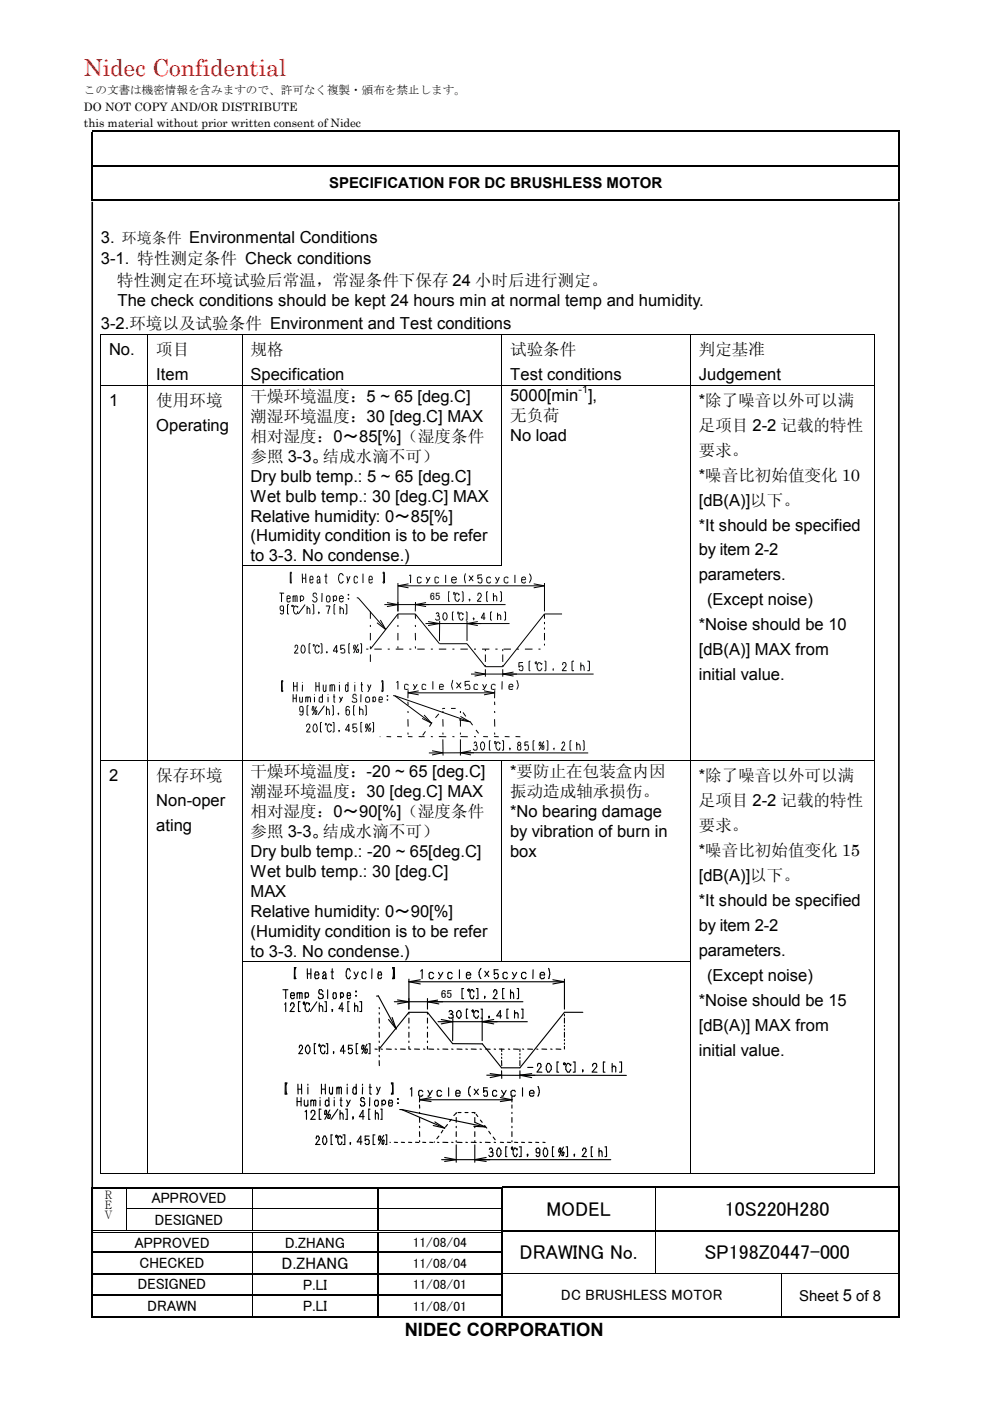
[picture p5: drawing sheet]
<svg xmlns="http://www.w3.org/2000/svg" width="210mm" height="297mm" viewBox="0 0 210 297" stroke-linecap="round" stroke-linejoin="round" font-family="sans-serif">
<g fill="none" stroke="#000" stroke-width=".25">
<path d="M19.4 27.8h171.1M190.6 27.9v7M190.6 35.3v6.9M80.2 252v4.2M80.2 256.5v4.3M106.6 251.8h32.2M139.1 251.8h51.4M190.6 252v4.2M190.6 256.5v4.3M19.8 265.5h33.6M19.8 270.1h33.6M19.8 274.7h33.6"/>
<path d="M53.6 265.5h26.5M53.6 270.1h26.5M53.6 274.7h26.5M80.2 261.4v4M80.2 265.6v4.4M80.2 270.2v4.3M80.2 274.8v4.3M80.3 265.5h25.9M80.3 270.1h25.9M80.3 274.7h25.9M106.6 260.9h32.2M106.6 279.2h59"/>
<path d="M139.1 260.9h51.4M165.8 279.2h24.7M190.6 261.4v4M190.6 265.6v4.4M190.6 270.2v4.3M190.6 274.8v4.3"/>
</g>
<g fill="#000">
<path d="M19.4 34.9h.4v.4h-.4zM190.5 27.7h.3v.2h-.3zM190.5 34.9h.3v.4h-.3zM19.4 42.2h.4v.4h-.4zM190.5 42.2h.3v.4h-.3zM21.3 70.9h.2v.1h-.2zM31.3 70.9h.2v.1h-.2zM51.3 70.9h.2v.1h-.2zM106.3 70.9h.2v.1h-.2zM146.3 70.9h.2v.1h-.2zM185.3 70.9h.2v.1h-.2zM21.3 81.6h.2v.2h-.2z"/>
<path d="M31.3 81.6h.2v.2h-.2zM51.3 81.6h.2v.2h-.2zM106.3 81.6h.2v.2h-.2zM146.3 81.6h.2v.2h-.2zM185.3 81.6h.2v.2h-.2zM21.3 119.9h.2v.2h-.2zM31.3 119.9h.2v.2h-.2zM51.3 119.9h.2v.2h-.2zM106.3 119.9h.2v.2h-.2zM146.3 119.9h.2v.2h-.2zM185.3 119.9h.2v.2h-.2zM21.3 161.2h.2v.2h-.2z"/>
<path d="M31.3 161.2h.2v.2h-.2zM51.3 161.2h.2v.2h-.2zM106.3 161.2h.2v.2h-.2zM146.3 161.2h.2v.2h-.2zM185.3 161.2h.2v.2h-.2zM21.3 203.7h.2v.2h-.2zM31.3 203.7h.2v.2h-.2zM51.3 203.7h.2v.2h-.2zM106.3 203.7h.2v.2h-.2zM146.3 203.7h.2v.2h-.2zM185.3 203.7h.2v.2h-.2zM19.4 251.6h.4v.4h-.4z"/>
<path d="M19.4 256.2h.4v.3h-.4zM21.3 248.8h.2v.2h-.2zM26.7 251.6h.3v.4h-.3zM26.7 256.2h.1v.3h-.1zM31.3 248.8h.2v.2h-.2zM51.3 248.8h.2v.2h-.2zM53.4 251.6h.3v.4h-.3zM53.4 256.2h.1v.3h-.1zM80.1 251.6h.3v.4h-.3zM80.1 256.2h.2v.3h-.2zM106.2 251.6h.4v.4h-.4zM106.2 256.2h.4v.3h-.4z"/>
<path d="M138.8 251.9l.2 .1zM138.8 251.6h.3v.3h-.3zM138.8 256.2h.2v.3h-.2zM146.3 248.8h.2v.2h-.2zM185.3 248.8h.2v.2h-.2zM190.5 251.6h.3v.4h-.3zM190.5 251.6h.3v.3h-.3zM190.5 256.2h.3v.3h-.3zM19.4 260.8h.4v.6h-.4zM19.4 265.4h.4v.2h-.4zM19.4 270h.4v.2h-.4zM19.4 274.5h.4v.3h-.4z"/>
<path d="M19.4 279.1h.4v.3h-.4zM26.7 260.8h.5v.2h-.5zM26.7 261.2h.5v.1h-.5zM53.4 261.3l.1 .1zM53.4 260.8h.5v.2h-.5zM53.4 261.2h.5v.1h-.5zM53.4 265.4h.2v.2h-.2zM53.4 270h.2v.2h-.2zM53.4 274.5h.2v.3h-.2zM53.4 279.1h.3v.3h-.3zM80.1 261.3l.2 .1zM80.1 260.8h.5v.2h-.5z"/>
<path d="M80.1 261.2h.5v.1h-.5zM80.1 265.4h.2v.2h-.2zM80.1 270h.2v.2h-.2zM80.1 274.5h.2v.3h-.2zM80.1 279.1h.3v.3h-.3zM106.2 260.8h.4v.6h-.4zM106.2 265.4h.4v.2h-.4zM106.2 270h.4v.2h-.4zM106.2 274.5h.4v.3h-.4zM106.2 279.1h.4v.3h-.4zM138.8 261.1h.2v.3h-.2zM138.8 260.8h.3v.3h-.3z"/>
<path d="M138.8 265.4h.2v.2h-.2zM138.8 270h.2v.1h-.2zM165.6 270.1l.1 .1zM165.6 270h.1v.1h-.1zM165.6 274.5h.1v.3h-.1zM165.6 279.1h.2v.3h-.2zM190.5 260.8h.3v.6h-.3zM190.5 265.4h.3v.2h-.3zM190.5 270h.3v.2h-.3zM190.5 274.5h.3v.3h-.3zM190.5 279.1h.3v.3h-.3z"/>
</g>
<g fill="none" stroke="#000" stroke-width=".34">
<path d="M19.6 27.9v7M19.6 35.3v6.9M19.8 35.1h170.7M19.6 42.8v230.2M19.8 42.4h170.7M190.6 42.8v230.2M19.6 252v4.2M19.6 256.5v4.3M19.8 251.8h6.9M27 251.8h26.4M53.7 251.8h26.4M80.4 251.8h25.8"/>
<path d="M106.4 252v4.2M106.4 256.5v4.3M19.6 261.4v4M19.6 265.6v4.4M19.6 270.2v4.3M19.6 274.8v4.3M19.8 279.3h33.6M53.7 279.3h26.4M80.4 279.3h25.8M106.4 261.4v4M106.4 265.6v4.4M106.4 270.2v4.3"/>
<path d="M106.4 274.8v4.3"/>
</g>
<g fill="none" stroke="#000" stroke-width=".21">
<path d="M21.4 71v10.6M21.5 70.9h9.8M31.4 71v10.6M31.5 70.9h19.8M51.4 71v10.6M51.5 70.9h54.8M106.4 71v10.6M106.5 70.9h39.8M146.4 71v10.6M146.5 70.9h38.8M185.4 71v10.6M21.4 81.8v38.1"/>
<path d="M21.5 81.7h9.8M31.4 81.8v38.1M31.5 81.7h19.8M51.4 81.8v38.1M51.5 81.7h54.8M106.4 81.8v38.1M106.5 81.7h39.8M146.4 81.8v38.1M146.5 81.7h38.8M185.4 81.8v38.1M51.5 120h54.8M21.4 120.1v41.1"/>
<path d="M31.4 120.1v41.1M51.4 120.1v41.1M59.3 125.7l.9 .1M59.7 125.7v1.9M60 129.5h-.4l-.2-.3v-.6l.2-.1 .5 .1v1.3l-.1 .3h-.4l-.2-.3M60.1 129.2l-.1 .3M60.8 126.9h.8l-.2-.6h-.4l-.2 1 .2 .3h.4l.2-.3M61.3 128.2h-.3v2h.3M61.7 121.5l.1-.2h-.2v2.3h.2l-.1-.1M61.7 121.5v2M61.7 121.5v.1M61.7 123.3v.2"/>
<path d="M61.8 128.5h.1M62 128.4l.1-.1v.3l-.3-.1M62 128.3l-.2 .2M62.1 128.5h.1M62.1 126.3v1.3M62.3 128.9l-.1 .7 .4 .6h.4l.1-.6M62.6 126.4l-.4-.1-.1 .3M62.6 126.4l.4-.1v1.3M62.6 126.4v1.2M62.6 137.3l.1-.5h.3l.1 .7-.7 1h.8M63.1 128.5v.3l-.3-.3h-.2l-.4 .4M63.7 126.6l.1-.3h.3l.3 .3v.4l-.3 .3h-.3l-.1-.3"/>
<path d="M63.7 126.3v1.3M64.1 136.8h.3l.3 .5v.7l-.3 .5h-.3l-.3-.5v-.7zM64.1 121.6v2M64.1 122.6h.7M64.7 128.2l-1.5 2M64.8 121.6l.1 2M65.1 128.5v1.7M65.1 129.2l.1-.3h.3l.2 .3v1M65.7 122.9h.7l-.1-.7h-.5l-.1 1.1 .1 .3h.5l.1-.3M65.8 136.5h-.3v2h.3M66.3 128.2h.2v2h-.2M66.3 127.2l.2 .4h.5l.2-.4"/>
<path d="M66.5 125.7l-.1 .3a.52 .52 0 0 0 .6 .6l.3 .6M66.5 125.8l.5-.1 .1 .5M66.5 136.6l-.1 .2 .1 .2M66.5 137v.1M66.5 136.6l.2 .2-.2 .2M66.5 136.6v.1M67.2 122.6l.2-.4h.2l.2 .4v1h.1M67.3 123l-.1 .2M67.3 123.2v.4M67.6 129.8h-.1l.1 .1M67.7 129.8l-.2 .4M67.7 136.9l-.1 .3-.2-.4h-.3l-.3 .5v.7l.3 .5h.3l.3-.5"/>
<path d="M67.8 123.3l-.2 .3h-.4M67.8 122.9l-.6 .1M67.9 136.5h.3l.1 2M67.9 138.5h.3M68.3 125.7l-.1 1.9M68.8 122.2h.6M69.1 128.5h.9l-.4 1.7M69.1 123.5v.1h.3M69.1 121.6v1.9M69.2 138.2h.2v.1h-.2zM69.4 126.3h.4l.2 .3v.7l-.2 .3h-.4l-.2-.3v-.7zM69.4 138.3l-.2 .2"/>
<path d="M70.7 126.6l.2-.3h.3l.2 .3-.2 .7h-.3l-.2-.3M70.7 126.3v1.3M71.1 128.2h-.3v2h.3M71.7 138h-1l.7-1.2v1.7M72 126.9h.8v-.3l-.3-.3h-.3l-.2 .3v.7l.2 .3h.3l.3-.3M72.1 129.2l.1-.3h.3l.3 .3v1M72.1 128.5v1.7M72.2 137.8l.3-.3h.3l.3 .3v.5l-.3 .2-.6-.2M72.8 122l-.3-.4h-.4l-.3 .6v.8l.3 .6h.4l.3-.4M73.1 136.8h-.9l.1 1M73.2 128.2h.3v2h-.3M73.5 122.2l.3 1"/>
<path d="M73.8 126h.2v.2h-.2zM73.8 126.9h.2v.1h-.2zM74.2 136.5h-.2v2h.2M74.2 122.2l-.5 1.4h-.2M75.1 136.8l.3 .1-.2 .7h-.2zM75.1 123.3l.1 .3h.4l.2-.3M75.6 126.7h.3l5.9 6.8M75.8 137.6l.3 .2-.2 .5h-.4zM75.8 122.6l-.2-.4h-.4l-.1 .4v.7M75.9 136.6l-.9 1.9M76.4 136.5h.3v2h-.3M77 121.6v2"/>
<path d="M77.6 137.6h.5M78.2 122.9h.8l-.2-.7h-.4l-.2 1.1 .2 .3h.4l.2-.3M78.5 129.6v1.6M78.5 132.5v.4M78.5 134.2v1.6M78.5 137v.5M78.5 138.8v1.5M79.4 137.6h1.5M79.9 132l1.9 1.5M80.6 131.4l1.2 2.1M81.2 121.3h.3v2.3M81.2 123.5v.1h.3"/>
<path d="M81.2 121.3l.2 1.9-.2 .3M81.4 121.5v.1M81.4 123.3v.2M81.5 128.2h25.7M82 127.8l2.4 .4-2.4 .4M82.2 137.6h.4M83.9 137.6h1.6M84.4 123.6v6M84.4 130.2v1M84.4 132.5v.4M84.4 134.2v1.6M84.4 137v.5"/>
<path d="M84.4 130.2h3.7M84.4 124.2l2.2 .4M84.4 124.2h31M84.4 130.2l-5.9 7.4M86.6 123.8l-2.2 .4M86.8 137.6h.4M87 121.9l-.2 .1M87.1 121.9l-.1 1.7M88.1 130.2v1M88.1 132.5v.4M88.1 134.2v1.6M88.1 137v.5"/>
<path d="M88.1 130.2l5.1 6.3h5.8l3.9 4.9M88.1 127.6v2M88.5 137.6h1.5M88.5 123.3l.1 .3h.5l.3-.3M89.4 122.6l-.3-.3h-.5l-.1 .3v.7M90.2 132.2h17.8M90.3 127.8l-2.2 .4 2.2 .4M90.3 122.3l.5 .9M90.8 131.8l2.4 .4-2.4 .4M91.2 122.3l-.7 1.3h-.2M91.4 137.6h.4M91.6 127.5l-.1-.3 .1-.6h.6l.1 .3-.1 .6h-.6"/>
<path d="M92 125.8l-.2-.1-.2 .3 .2 .6M92 125.7l.2 .6M92.2 126.3l-.2 .3M92.2 123.3l.1 .3h.5l.2-.3M92.3 131.2l.2 .2M92.5 130.2l.1-.3h.3l.2 .4M92.6 130.6h.4l.2 .6M93 137.6h1.6M93 122.6l-.2-.3h-.5l-.1 1M93 130.3l-.1 .3M93.2 125.7v1M93.2 126.7l.1-.3 .5 .1 .1 .7"/>
<path d="M93.2 127.2l.1 .3M93.2 131.2l-.2 .2-.5 .1M93.2 131.6v4.3M93.9 125.7l-.7 .1M93.9 127.2l-.1 .3h-.5M93.9 130.3l.3-.4h.3l.3 .4v.7l-.3 .4-.3 .1M93.9 130.3v.7l.3 .4M94.5 121.9v1.7M95 127.5h.3M95.3 125.5h-.3l.1 2M95.8 122.9h1v-.3l-.3-.3h-.4l-.3 .3v.7l.3 .3h.4l.3-.3M95.9 137.6h.4"/>
<path d="M96.2 125.6l.3 .1-.2 .3h-.1zM96.2 129.8h-.3v1.6l.3 .1M97 129.8l.3 .1-.1 .3h-.2zM97 125.8l-.2-.1-.3 .6v.7l.3 .5h.4M97 125.7l.3 .5v-.3M97.3 127h.1M97.3 127l-.1 .5M97.6 137.6h1.6M97.9 125.5h.3v2M98.2 127.5h-.3M98.2 130v.3l-.3-.4h-.3l-.3 .4v.7l.3 .4 .4 .1M98.2 131l-.2 .4"/>
<path d="M98.6 121.9l-.1 .4 .1 1.2M98.6 123.5l.2 .1M98.8 129.8h.2v1.6l-.2 .1M98.8 121.6l-.2 .3M99 131.6v4.3M99.4 127.2h.2M99.4 122l.9 1.2M99.6 127h-.2l.1 .2M99.7 127l-.3 .5M100.3 122l-.9 1.2M100.5 137.6h.4M100.5 131.2h-.2v-.2h.2v.4h-.2"/>
<path d="M101.3 131.8l-2.3 .4 2.3 .4M101.3 121.9v.9M101.3 126v.3M101.8 125.8l-.3-.1-.2 .3M101.8 125.7l.2 .3 .1 .4M102 126.4l-.8 1.1h.8M102 122.5l.2 .3v.5l-.2 .3h-.4l-.3-.3M102 122.5h-.4l-.3 .3M102.2 137.6h1.6M102.2 121.9h-.9M102.9 137.6v.4M102.9 138.8v1.5"/>
<path d="M102.9 131h-.9l.6-1.1v1.5M103.2 127.5h.3M103.2 123.3l.3 .3h.4l.1-.3M103.5 125.5h-.3v2M104 122.6l-.1-.3h-.4l-.3 .3v.7M104.3 129.8h-.3v1.6l.3 .1M104.6 125.7v1.8M104.6 126.6l.3-.3h.3l.1 .3v.9M105 137.6h.5M105 122.3l.5 .9M105.5 129.9v1.5M105.5 130.6l.2-.3h.3l.2 .3v.8"/>
<path d="M105.9 122.3l-.6 1.3h-.3M106 125.5h.3v2M106.3 127.5h-.3M106.6 137.6v.4M106.6 138.8v1.5M106.8 137.6h1.5M106.9 129.8h.3v1.6l-.3 .1M107.7 122.6l-.1-.3h-.4l-.3 .3v.7l.3 .3h.4l.1-.3M109.2 121.9v1.7M109.6 137.6h.4M110.6 122.6l.3-.3h.4l.2 .6M110.6 122.6v.7l.3 .3h.4l.1-.3"/>
<path d="M111.3 137.6h1.6M111.4 122.9h-.8M112.3 121.6v.1M112.3 121.7a1.2 1.2 0 0 1 0 1.8v.1M113.2 123.8l2.2 .4M114.2 137.6h.4M115.4 130.2h3.8M115.4 124.2l-2.2 .4M115.4 123.6v6M115.4 130.2v1M115.4 131.9v.4M115.4 133.1v.4"/>
<path d="M115.4 134.2v1.6M115.4 136.5v.4M115.4 130.2l-8.8 11.2M146.4 120.1v41.1M185.4 120.1v41.1M59.8 146.2l.2 .4h-.3M59.9 146.2l-.1-1.5 .2-.4h-.3v2.3M59.9 144.4l-.1 .2M59.9 146.3l-.1 .2M62.1 147.2v1.7M62.1 148h.7M62.2 144.6l.1 2"/>
<path d="M62.2 145.5h.8M62.8 147.2v1.7M63 144.6v2M63.5 147.7v1.1l.2 .1 .4-.1M63.5 151.3l.2 .3h.4M64.1 147.7v1.2M64.1 145.2v1.4M64.1 144.6v.1M64.3 150.6l-.2 .3h-.4l-.2-.3 .2-.8h.4l.2 .3v1.2l-.2 .3M64.9 147.7l-.1 1.2M65 154.1v-.3l.2-.3h.3l.2 .7-.7 1h.8M65 147.7l-.2 .3"/>
<path d="M65.1 149.6v2h.3M65.2 147.7l-.2 .1M65.3 147.9l-.1 1M65.3 147.7l-.1 .2 .3-.2M65.4 149.6h-.3M65.5 147.8l.3 .1v1M66.3 149.8h.2v.7l-.1 .1-.3-.1zM66.7 147.2v.1M66.7 147.7v1.2M67 150.6l.2 .1-.1 .8h-.3v-.6zM67 145.5h.6M67 144.6v2"/>
<path d="M67.1 149.8l-.8 1.8M67.2 154.8l-.2 .4h-.3l-.3-.4v-.7l.3-.6h.3l.2 .6 .1 .7M67.6 144.6l.1 2M67.7 148l-.1 .8 .3 .1 .5-.1M68.2 147.8l-.3-.1-.3 .3M68.2 147.7l.2 .3M68.2 153.2h-.3v2h.3M68.4 147.2v1.7M68.5 145.2v1.1l.2 .3h.3M68.8 149.6l-1.4 2M69.1 153.3l.1 .2-.1 .3M69.1 153.8h.1"/>
<path d="M69.1 153.3h.1M69.1 153.3l-.1 .2 .1 .3M69.1 146.3l-.1 .3M69.1 145.2v1.4M69.2 149.8v1.8M69.6 147.2v.1M69.6 147.7v1.2M69.7 150.4l-.3-.1-.2 .3M69.7 150.3l.1 1.3M70 145.2v1.4M70 145.5l.4-.3v1.4M70.3 153.6l-.1 .3-.2-.4h-.3l-.3 .6v.7l.3 .4h.3l.3-.4"/>
<path d="M70.4 149.6h.3M70.4 145.3l.4-.1 .1 .1v1.3M70.5 153.2h.3v2h-.3M70.7 147.7l.4 .1M70.7 149.6v2M70.7 151.6h-.3M70.8 147.2v1.7h.3M71.7 151.2h.1l-.1 .4M71.7 151.2l.1 .1M71.8 154.9h.1M71.8 154.9h.2l-.2 .3M72 144.6v.1"/>
<path d="M72 145.2v1.4M72 147.7l.4 .9M72.6 147.7l-.5 1.2h-.1M73.4 150.7l.1-.2h.5l.1 .2-.1 .9M73.8 144.6v2M73.8 146.3l-.1 .3h-.3M73.8 145.5l-.1-.3h-.3l-.2 1.1 .2 .3M74.1 150.1l-.1-.3h-.5l-.1 .3v1.2l.1 .3h.5M74.2 154.8h-1l.8-1.3v1.7M74.6 148.6l.2 .3h.7l.1-.3M74.8 147.9l.6 .1 .3 .6M74.8 147.7v.2"/>
<path d="M74.8 154.9l.3 .3h.3l.2-.3M74.8 154.5l.3-.3h.3l.2 .3 .1 .4M75 149.6v2h.2M75.2 144.6v.1M75.2 145.2v1.4M75.2 149.6h-.2M75.5 147.6l-.1-.4h-.4l-.2 .5M75.6 153.5h-.8v1M76.2 149.8v1.8M76.5 155.2h.3M76.5 145.2h.5M76.5 147.2v1.7"/>
<path d="M76.7 144.6v1.9l.3 .1M76.7 150.3l.3 .3v1M76.7 150.4l-.3-.1-.2 .3M76.8 153.2h-.3v2M77.4 149.6h.2M77.6 153.5l.3 .1-.1 .7h-.3zM77.6 149.6l.1 2M77.6 151.6h-.2M77.9 145.2l.5 1M78.1 147.7l.3 .3v.8l-.3 .1-.6-.1v-.8l.3-.3 .3 .1M78.4 154.3l.3 .2-.2 .4-.3 .2-.1-.2zM78.5 153.3l-1 1.9"/>
<path d="M78.7 145.2l-.6 1.4h-.2M79 153.2h.2v2h-.2M79.1 147.7v1.2M79.1 148.5l.1 .3h.3l.1-.3M79.5 147.8l-.3-.1-.1 .3M79.5 147.7l.2 .8M80.3 148.3h.8M80.5 156.2h.1M80.9 147.8l-.4-.1-.2 .3v.8l.2 .1 .6-.1M80.9 147.7l.2 .6M81.1 144.7l-.2-.4h.3v2.3M81.1 144.7l-.2 1.9"/>
<path d="M81.1 144.4v.2M81.1 146.3v.2M81.2 146.6h-.3M82 156.2h.9M82 147.5l.3 .1M82 148.3l.3 .2M82.1 147.5l-.1 .1h.2M82.1 148.3l-.1 .2h.2M83.4 147.5h.2M83.6 147.5l7.9 5.8M83.6 147.5l16 5.5M84.1 144.7l.3-.3v1.8"/>
<path d="M84.2 156.2h1M85.8 146l.1 .2 .7-.2M86.5 156.2h1M86.5 146.9l2.3 .4M86.5 146.9h18.4M86.5 148.8v.7M86.5 150.7v.5M86.5 152.5v1.6M86.5 155.3v.4M86.5 146.3v1.7M86.6 145.3l-.2-.2h-.5l-.1 .2v.7M87.6 145.1l.5 .8"/>
<path d="M88.5 145.1l-.7 1.1h-.2M88.8 156.2h.7M88.8 146.5l-2.3 .4M89.5 152.3l2 1M89.5 156.2h.5M89.9 151.6l1.6 1.7M90.2 155.1l-.6 .8M90.3 145.3l-.3-.2h-.4l-.1 .2v.7l.1 .2 .7-.2M91.4 156.2h.4M91.6 159.2l2.3 .4-2.3 .5M91.6 153.2l-.5 .9M91.8 144.4v1.8"/>
<path d="M93 156.2h1.6M93 151.3l-.7 .9M93.2 145.3l.1-.2h.5l.3 .5M93.2 145.3v.7l.1 .2 .7-.2M93.9 156.8v3.4M93.9 150.7v.5M93.9 152.5v1.6M93.9 155.3v.4M94 145.6h-.8M94.4 150.2l-.6 .1M95.6 150.2h1M95.9 156.2h.4"/>
<path d="M96.1 144.2l-.2 .1a2.28 2.28 0 0 0 0 1.7l.2 .2M96.8 144.7l.9 1.2M97.3 152.6l2.3 .4M97.6 159.6h27.1M97.6 159.6l2.3 .5M97.6 150.7v.5M97.6 152.5v1.6M97.6 155.3v.4M97.6 156.8v3.4M97.6 151.9l2 1.1M97.6 156.2h1.6M97.7 144.7l-.9 1.2"/>
<path d="M98.2 151l.6 .9M98.6 146l.3 .2 .7-.2M98.6 144.4v1.1M98.6 145.5l.3-.3h.5l.2 .3 .1 .5M99.6 152.9l.6 .9M99.6 144.4l-1 .1M99.9 142.9h26M99.9 159.2l-2.3 .4M100.5 159.6h-9.6M100.5 156.2h.4M100.5 157.6l.1-.3h.3l.1 .3-.1 .5M100.6 142.5l2.3 .4-2.3 .4"/>
<path d="M100.6 158.1h.4l.2 .2-.2 .7h-.5l-.2-.3M100.9 154.8l.6 .7M101.3 145.3l-.1-.2h-.4l-.3 .2v.7l.3 .2 .5-.2M102.2 157.3h.2l.3 .4v.8l-.3 .5h-.2l-.3-.5v-.8zM102.3 145.1l.4 .8M102.4 156.2h1.1M102.6 146.5l2.3 .4M102.9 141.4h3.7M102.9 141v.4M102.9 141.9v1.6M103.2 145.1l-.6 1.1h-.3M104 157.1h-.2v1.9h.2"/>
<path d="M104.7 156.2h1M104.9 146.9l-2.3 .4M104.9 148.8v.7M104.9 150.7v.5M104.9 152.5v1.6M104.9 155.3v.4M104.9 157.2l.3 .1-.2 .3h-.1M104.9 157.2v.1M104.9 157.3v.3M104.9 146.3v1.7M105 145.3l-.1-.2h-.5l-.2 .2v.7l.2 .2 .6-.2M106 157.5v.2l-.3-.4h-.2l-.3 .4v.8l.3 .5h.4l.1-.5"/>
<path d="M106.4 157.1h.4v1.9h-.4M106.5 144.4l-.1 1.8M106.6 141v.4M106.6 141.9v1.6M107 156.2h1M107.9 145.6h.9l-.2-.5h-.4l-.3 .2v.7l.3 .2 .6-.2M108 158.6h.2l-.2 .4M108 158.6l.2 .1M108.9 142.5l-2.3 .4 2.3 .4M109.3 156.2h1M109.6 144.2l.3 1.3M109.9 158.1h.4l.1 .2-.1 .7h-.4l-.2-.3z"/>
<path d="M109.9 145.5l-.3 .7M110 140.5v1l.3-.3h.4l.2 .3-.2 .7h-.4l-.3-.3M110 158.1l-.3-.4 .3-.4 .4 .3-.2 .5M110.9 140.5h-.9M111.3 158.7l.1 .3h.5l.1-.3M111.9 157.9l.2 .8M112 157.3h-.7v.9l.1-.3h.5M112.2 140.2v2h.2M112.4 140.2h-.2M113.3 157.1h-.3v1.9h.3M113.6 140.8h.1M113.6 140.3h.1"/>
<path d="M113.6 140.3l.1 .2-.1 .3M113.6 140.3l-.1 .2 .1 .3M114.4 140.5h-.2l-.3 .5v.6l.3 .6h.4l.3-.6M114.4 140.5l.4 .4 .1-.3M114.4 157.3l.3 .2-.1 .6h-.3zM115 158.1h.3v.6l-.2 .2-.3-.2zM115.3 157.2l-1 1.8M115.4 140.2h.3M115.7 140.2v2h-.3M115.9 157.1h.3v1.9h-.3M117.3 141.9v-.1v.2M117.3 142v.2"/>
<path d="M117.5 158.6l-.1 .1M117.5 158.9l-.1 .1M117.5 158.6l-.1 .3M119.2 157.7l.1-.4h.3l.1 .6-.7 1.1h.8M119.8 140.5l.2 .7-.8 1h.9M119.8 140.5h-.4l-.1 .5M121.2 157.1h-.3v1.9h.3M121.3 140.2v2h.4M121.7 140.2h-.4M122.3 157.3v1.7M122.7 157.8l-.3-.1-.1 .4M122.7 157.7l.3 .4v.9"/>
<path d="M123.1 140.5v1.7M123.6 141.1l-.3-.1-.2 .4M123.6 141l.2 .4 .1 .8M123.6 159h.2M123.6 157.1h.2l.1 1.9M124.5 140.2h.5M125 140.2v2h-.5M21.4 161.4v42.3M21.5 161.3h9.8M31.4 161.4v42.3M31.5 161.3h19.8M51.4 161.4v42.3"/>
<path d="M51.5 161.3h54.8M106.4 161.4v42.3M106.5 161.3h39.8M146.4 161.4v42.3M146.5 161.3h38.8M185.4 161.4v42.3M21.4 203.9v44.9M31.4 203.9v44.9M51.4 203.9v44.9M51.5 203.8h54.8M106.5 203.8h39.8M146.4 203.9v44.9"/>
<path d="M185.4 203.9v44.9M21.5 248.9h9.8M26.8 252v4.2M26.8 256.5v4.3M26.8 256.3h26.6M31.5 248.9h19.8M51.5 248.9h94.8M53.5 252v4.2M53.5 256.5v4.3M53.6 256.3h26.5M80.3 256.3h25.9M138.9 252v4.2"/>
<path d="M138.9 256.5v4.3M146.5 248.9h38.8M19.8 260.9h6.9M19.8 261.2h6.9M27.2 260.9h26.2M27.2 261.2h26.2M53.5 261.4v4M53.5 265.6v4.4M53.5 270.2v4.3M53.5 274.8v4.3M53.9 260.9h26.2M53.9 261.2h26.2"/>
<path d="M80.6 260.9h25.6M80.6 261.2h25.6M106.6 270h32.2M138.9 261.4v4M138.9 265.6v4.4M139 270h26.6M165.6 270.2v4.3M165.6 274.8v4.3M165.7 270h24.8"/>
</g>
<path d="M90.7 124.8h4.3v2.9h-4.3z" fill="#fff"/>
<g fill="none" stroke="#000" stroke-width=".24">
<path d="M60 209.8h1M60.4 212.9l.2-.3v1.9M60.6 209.8v1.9M61.6 211.1h.8M61.6 212.9l.2-.3h.3l.3 .3v.4l-.9 1.2h.9M61.6 210.8v.6l.2 .3M61.6 212.9v.3M62.3 210.5h-.5l-.2 .3M62.3 210.5l.1 .6M62.4 211.4l-.1 .3-.5 .1M62.4 205.1h.3l-.2 .5v1.5l.2 .4h-.3M62.4 205.1v2.4"/>
<path d="M62.5 205.3v.1M62.5 207.2v.2M63 210.5v1.2M63.2 210.5l.3 .1M63.2 210.5l-.2 .3M63.5 210.6v1.1M63.6 212.4h-.3v2.1h.3M63.8 210.5l.2 .1v1.1M63.8 210.5l-.3 .1M64.5 212.9l.1-.3-.2-.1-.1 .2 .2 .3M64.7 210.5v1.2M64.7 211.2l.2 .2"/>
<path d="M64.7 213.2v.7l.3 .6h.4l.2-.6M65.2 205.4v2.1M65.2 206.5h.7M65.3 210.5h-.4l-.2 .3M65.3 210.5l.1 .7M65.4 211.2l-.1 .2-.4 .1M65.6 212.7v.4l-.3-.5h-.3l-.3 .6M65.9 205.4v2.1M66.8 206.7h.8l-.2-.6h-.5l-.1 .4v.7l.1 .3M67.2 212.4l-1.4 2.1M67.5 211.4l.2 .3M67.6 207.2l-.2 .3h-.5"/>
<path d="M67.7 212.6v1.9M67.7 213.5l.2-.3h.3l.2 .3 .1 1M68.4 210.3l-.2-.5h-.5a.6 .6 0 0 0 .2 1l.5 .1 .1 .5-.1 .2-.7 .2M68.4 206.5l.2-.4h.3l.2 .4v1h.2M68.9 212.4h.3v2.1M68.9 214.5h.3M69.1 206.7h-.4l-.3 .4v.3l.5 .1M69.1 207.2l-.2 .3M69.5 209.8v1.9M70.2 206.1h.5M70.4 214v.2M70.4 214.2h.1"/>
<path d="M70.4 205.4v2l.3 .1M70.5 214l-.1 .1M70.5 214l-.1 .5M71.2 210.5h-.5l-.1 .3 .1 .9M71.2 210.5l.1 .9M71.3 211.4l-.1 .3-.5 .1M72.2 210.5v1.2M72.2 211.2l.2 .2M72.6 210.5h-.2l-.2 .3M72.6 210.5l.3 .7-.5 .3M72.8 213.9h-.9l.6-1.3 .1 1.9M73.7 205.4h.3l.3 .5"/>
<path d="M73.7 205.4l-.3 .7v.8l.3 .6h.3M73.7 214.5h.3M74 212.4h-.3l.1 2.1M74.2 210.5l.1 .6h-.7M74.2 210.5h-.5l-.1 .3 .1 .9M74.3 211.4l-.1 .3-.5 .1M74.3 207.1l-.3 .4M75.1 206.1l.4 1M75.2 213.5l.2-.3h.2l.3 .3v1M75.2 212.6v1.9M75.4 210.3v-.2l.2 .2M75.5 211.2l-.1-.1 .2 .1"/>
<path d="M75.5 210.3h-.1M75.9 206.1l-.5 1.4h-.3M76.3 212.4h.4v2.1h-.4M77.6 206.5l-.2-.4h-.4l-.3 .4v.7l.3 .3h.4M77.6 207.2l-.2 .3M78.9 205.4l-.1 2.1M79.8 211.2h.4l3.8 6.9M80.1 206.5l.2-.4h.4l.2 .4v.2h-.8M80.2 206.5l-.1 .7 .2 .3M80.4 213.6v.3M80.4 214.7v.3M80.4 215.9v1"/>
<path d="M80.4 217.7v.3M80.4 218.9v1M80.9 207.2l-.2 .3h-.4M82.4 216.2l1.6 1.9M83.1 215.7l.9 2.4M83.4 205.6l-.2-.5h.4v2.4M83.4 205.6v1.5l-.2 .4M83.4 205.3v.1M83.4 207.2v.2M83.6 212.4h27.3M83.6 207.5h-.4M84.3 212l2.4 .4-2.4 .5"/>
<path d="M86.7 207.6v6.4M86.7 214.7v.3M86.7 215.9v1M86.7 217.7v.3M86.7 218.9v1M86.7 208.2l2.4 .4M86.7 208.2h33M89.1 207.7l-2.4 .5M89.5 205.6l-.3 .3M89.5 205.6v1.9M90.6 211.7v2.3M90.6 214.7v.3"/>
<path d="M90.6 215.9v1M90.6 217.7v.3M90.6 218.9v1M91 207.2l.2 .3h.5M91.9 206.5l-.2-.3h-.5l-.2 .3v.7M91.9 207.2l-.2 .3M92.9 216.6h18.9M93 206.2l.4 .9M93 212l-2.4 .4 2.4 .5M93.6 216.2l2.4 .4-2.4 .5M93.9 206.2l-.7 1.3h-.2M94.4 211.7l-.1-.8 .1-.2h.6l.1 .2v.5l-.1 .3-.6 .1"/>
<path d="M94.5 210.7l-.1-.3 .1-.6h.4l.1 .3-.1 .6M95.1 215.7l.2 .2 .8-.2M95.4 215l.4 .1M95.7 214.3l-.3-.1-.2 .3M95.7 214.2l.3 .5-.3 .3M95.8 215l.3 .3v.4M95.9 206.5l-.3-.3h-.5l-.1 .3v.7l.1 .3h.5M95.9 207.2l-.3 .3M96 215.9v4.7M96.1 210.9l.1-.3h.4l.3 .3v.5l-.3 .3-.4 .1M96.1 211.4l.1 .3M96.9 209.8h-.8v1.1"/>
<path d="M97.4 205.6v1.9M97.5 214.3l-.3-.1-.4 .5v.7l.4 .5h.3l.2-.5M97.5 214.2l.2 .5 .1 .7M98.3 209.6h-.3v2.1l.3 .1M98.9 214v1.9h.3M98.9 206.7h.9M99.2 209.8l.2-.1 .2 .1-.2 .3-.2-.1zM99.2 214h-.3M99.8 207.2l-.3 .3h-.4M99.8 206.7l-.3-.5h-.4l-.2 .3v.7l.2 .3M100.1 214.4l.2 .1 .1-.3h-.2l-.1 .2M100.5 210v.3l-.3-.5h-.3l-.2 .6v.8l.2 .5 .4 .1"/>
<path d="M100.5 211.2l-.2 .5M101 209.6h.3v2.1M101.1 214.3l-.2-.1-.4 .5v.7l.4 .5h.3l.2-.5M101.1 214.2l.3 .4v-.2M101.3 211.7l-.3 .1M101.6 206.6l.4 .9M102 205.3a1.52 1.52 0 0 0-.4 1.3M102 214h.2M102.2 214v1.9h-.2M102.2 215.9v4.7M102.7 211.2l.1 .3M102.8 211.2l-.1 .1"/>
<path d="M102.8 205.9l.8 1.2M102.8 211.2l-.1 .5M103.6 205.9l-.8 1.2M103.6 215.5h.2l-.2 .4M103.6 215.5l.1 .2M103.6 215.7h.2M104.7 216.2l-2.5 .4 2.5 .5M104.7 210.4l.2-.6h.2l.2 .3 .1 .5M104.8 207.2l.2 .3M105.3 210.6l-.7 1.1 .8 .1M105.6 205.6h-.8v1l.2-.2h.4l.2 .2 .1 .6-.3 .3h-.4M106.3 215.4h-1l.8-1.2v1.7"/>
<path d="M106.6 211.7l.3 .1M106.6 207.2l.3 .3h.5M106.9 209.6h-.3v2.1M107.5 214v1.9h.3M107.6 206.5l-.2-.3h-.5l-.3 .3 .1 .7M107.6 207.2l-.2 .3M107.8 214h-.3M108.2 209.8v1.9M108.2 210.7l.2-.3h.3l.2 .3v1M108.6 206.2l.5 .9M109.1 214.2v1.7M109.6 206.2l-.7 1.3h-.3"/>
<path d="M109.6 209.6h.3v2.1l-.3 .1M109.6 214.8l-.3-.1-.2 .3M109.6 214.7l.3 .3v.9M110.6 214h.3M110.9 214v1.9h-.3M111.5 206.5l-.2-.3h-.4l-.3 .3v.7l.3 .3h.4M111.5 207.2l-.2 .3M113 205.6v1.9M114.5 206.5l.3-.3h.5l.2 .5M114.5 206.7h.9M114.6 206.5l-.1 .7 .3 .3M115.4 207.2l-.1 .3h-.5"/>
<path d="M116.3 205.3l.3 1.3-.3 .9M117.2 207.7l2.5 .5M119.7 208.2l-2.5 .4M119.7 207.6v6.4M119.7 215.1v.3M119.7 215.9v1M119.7 217.4v.2M119.7 218.1v.3M119.7 218.9v1M123.6 214.6h-3.9l-9.5 11.8h-3.9l-4.1-5.1h-6.2l-5.4-6.7h-3.9l-6.3 7.8M60.5 229.6h.3l-.2 .5 .1 1.4 .1 .4-.3 .1M60.5 229.6v2.3"/>
<path d="M60.7 229.8l-.1 .1M60.7 231.6l-.1 .3M63 232.7v1.8M63 233.6h.8M63.2 229.9v2M63.2 230.9h.7M63.5 221.9l.1-.3h.3l.2 .3v.3l-.7 1.2h.8M63.5 221.9v.3M63.8 232.7v1.8M63.9 229.9l.1 2M64.5 233.3v.9l.2 .3h.4M64.7 235.7l.3-.3v1.9"/>
<path d="M65.2 221.6h.2l.3 .6v.6l-.3 .6h-.2l-.4-.6v-.6zM65.3 234.2l-.2 .3M65.3 229.9v.2M65.3 230.5v1.4M65.3 233.3v1.2M65.9 233.3v1.2M66 235.7l.2-.3h.3l.3 .3v.5l-.9 1.1h.9M66 235.7v.3M66.5 233.4l-.4-.1-.2 .3M66.5 233.4v1.1M66.5 233.4l.3-.1 .2 .1-.1 1.1M66.6 223.4h.3"/>
<path d="M66.9 221.3h-.3l.1 2.1M67.7 221.4l.2 .2-.2 .3-.1-.2zM67.9 232.7v.1M67.9 233.3v1.2M68 222.2l-.1 .6 .4 .6h.4l.2-.6M68.1 235.2h-.4v2.1h.4M68.2 230.9h.8M68.2 229.9v2M68.9 221.7v.3l-.3-.4h-.3l-.4 .6M69 233.6l.2-.3 .5 .3M69 229.9v2M69 233.6v.6l.2 .3"/>
<path d="M69.1 236.3l.2-.7-.1-.2h-.2l-.2 .8 .3 .1M69.2 221.3h.3v2.1h-.3M69.7 232.7l.1 1.8M69.7 234.2l-.2 .3h-.3M69.7 236.3l-.2 .7 .3 .1 .3-.6-.2-.2h-.2M69.8 230.5v1.1l.3 .3 .2 .1M69.9 235.3l-1 2M70.5 231.6l-.2 .3M70.5 230.5v1.4M70.7 223.1v.3M70.9 232.7v.1M70.9 233.3v1.2"/>
<path d="M71.4 230.5v1.4M71.6 235.2l-1.4 2.1M71.9 230.7v1.2M71.9 230.7l-.1-.2h-.2l-.2 .4M71.9 230.7l.4-.2 .1 .2v1.2M72.1 233.3h.4M72.1 235.4v1.9M72.1 236.3l.2-.3 .4 .3 .1 1M72.3 232.7v1.7l.2 .1M73.2 222.8h-1l.6-1.2 .1 1.8M73.3 235.2h.3v2.1h-.3M73.5 233.3l.4 .8"/>
<path d="M73.6 229.9v.2M73.6 230.5v1.4M74.3 233.3l-.6 1.2h-.2M74.4 222.2l.3 .3v.6l-.3 .3h-.4l-.1-.3M74.7 221.6h-.8v.9l.1-.3 .4 .1M74.8 237l.1 .1M74.8 230.9l.3-.4h.3l.1 .4M74.8 237l.1-.2-.1 .5M74.8 230.9v.7l.3 .3M75.5 223.4h.4M75.5 229.9l.1 2M75.5 231.6l-.1 .3-.3 .1"/>
<path d="M75.9 221.3h-.4l.1 2.1M76.2 236.7l.8-1.3v1.9M76.4 234.1l.3 .4M76.7 232.7l-.2 .6 .2 .3h.5l.1 .3-.1 .5-.5 .1M76.7 232.7h.3l.2 .3M76.9 230.5l-.1 1.4M76.9 229.9l-.1 .2M77 222.4l.2-.7-.4-.1-.1 .6 .3 .3M77.2 236.7l-1 .1M77.5 222.5l.3-.1 .1 .1-.3 .8M77.5 222.4l-.2 .7 .3 .2M77.8 221.4l-1.1 2"/>
<path d="M78.2 221.3h.2v2.1h-.2M78.3 230.5h.4M78.4 232.7v1.8M78.4 229.9v2l.3 .1M78.4 235.2h-.2v2.1h.2M79.5 222.4l.5 .1M79.6 236.3l.2-.3h.3l.1 .3v1M79.6 235.4v1.9M79.7 234.5l-.3-.3v-.6l.3-.3h.4l.1 .3v.6l-.1 .3h-.4M79.8 230.5l.4 1M80.4 220.7v.3M80.4 221.9v1"/>
<path d="M80.4 223.7v.4M80.4 224.9v1M80.6 230.5l-.5 1.4-.3 .1M80.7 235.2h.3v2.1h-.3M80.8 222.4l.3 .1M81 233.3v1.2M81 233.6l.3-.3 .4 .3v.3l-.4 .3M81 233.9l.3 .3M81.9 222.4l1.1 .1M82.4 233.6l.1-.3h.6l.1 .3v.2h-.8M82.4 233.6v.6l.1 .3M83 231.9l.2-.4v-1.4l-.2-.5h.3l.1 2.3"/>
<path d="M83.2 234.2l-.1 .3h-.6M83.2 229.8v.1M83.2 231.6v.3M83.3 231.9l-.3 .1M83.8 222.4l.3 .1M84.3 233.9l.2-.1-.2 .2M84.5 233h-.2h.2M84.8 235.2h.4M84.9 222.4l1 .1M85.2 235.2l9.1 4M85.2 235.2l17.7 3.7M86.7 220.7v.3"/>
<path d="M86.7 221.9v.5M86.8 222.4l.3 .1M87 230.9l.3-.3v1.8M87.9 222.4l1 .1M88.9 233.2l2.5 .4M88.9 233.2h19.6M88.9 234.3l.1 .6M88.9 235.8l.1 .3M88.9 236.9l.1 1.1M88.9 238.8l.1 .3M88.9 239.9l.1 1.1M89 232.5l-.1 1.1"/>
<path d="M89.7 231.5l-.3-.3h-.5l-.1 .3v.7l.1 .2h.5l.3-.2M89.8 222.4l.3 .1M90.6 220.7v.3M90.6 221.9v.5M90.7 231.2l.5 .9M90.9 222.4l1 .1M91.4 232.7l-2.5 .5M91.7 231.2l-.8 1.2h-.2M91.9 238.6l2.4 .6M92.2 237.9l2.1 1.3M92.7 232.2l.2 .2h.4l.3-.2M92.8 222.4l.2 .1"/>
<path d="M93.6 231.5l-.3-.3h-.4l-.2 .3v.7M93.9 222.4l1.1 .1M93.9 239.6l-.3 .6M94.9 238.4l-.5 .6M95.1 230.6v1.8M95.7 237.3l-.4 .5M95.8 222.4l.3 .1M96.6 236.1l-.4 .4M96.6 231.8h.9M96.7 235.9v.2M96.7 236.9v1.1M96.7 238.8v.3"/>
<path d="M96.7 239.9v1.1M96.9 222.4l1.1 .1M97.1 235.9h.6M97.6 231.8l-.3-.6h-.5l-.2 .3v.7l.2 .2h.5l.2-.2M98.6 235.9h.6M98.8 222.4l.3 .1M99.7 230.4a1.5 1.5 0 0 0 0 2M99.9 222.4l1.1 .1M100.1 235.9h.6v.2M100.5 238.8l2.4 .1M100.5 230.9l.9 1.2M100.7 236.9v1.1l2.2 .9"/>
<path d="M100.7 238.8v.3M100.7 239.9v1.1M101 236.3l.3 .4M101.4 230.9l-.9 1.2M101.8 222.4l.3 .1M101.9 237.5l.3 .5M102.7 238.6l.5 .6M102.9 222.4l1 .1M103.2 228h10.2M103.2 231.3l.1 .3-.1 .8h-.5l-.2-.2M103.3 230.6h-.8v1l.2-.3h.5M103.6 239.9l.4 .5"/>
<path d="M103.9 227.6l2.4 .4-2.4 .5M104.8 222.4l.3 .1M105.3 231.5l-.2-.3h-.4l-.3 .3v.7l.3 .2h.4l.2-.2M105.9 222.4l1 .1M106.1 232.7l2.4 .5M106.3 222.4l.1 .5M106.3 223.4l.1 .2M106.3 224.2l.1 .2M106.3 224.9l.1 1M106.3 227l.1 1.6M106.3 231.2l.5 .9M107.3 231.2l-.7 1.2h-.3"/>
<path d="M107.8 222.4l.3 .1M108.3 232.2l.3 .2h.5l.2-.2M108.5 232.5v1.1M108.5 234.3v.6M108.5 235.8v.3M108.5 236.9v1.1M108.5 238.8v.3M108.5 239.9v1.1M108.5 233.2l-2.4 .4M108.9 222.4l1 .1M109.3 231.5l-.2-.3h-.5l-.3 .3 .1 .7M110.2 222.4v.5"/>
<path d="M110.2 223.4v.2M110.2 224.2v.2M110.2 224.9v1M110.2 227v1.6M110.2 228h22.6M110.2 228l2.5 .5M110.8 222.4l.2 .1M110.8 230.6v1.8M111.9 222.4l1 .1M111.9 226.3h1.1M112.3 231.8h.9l-.2-.6h-.4l-.3 .3v.7l.3 .2h.4l.2-.2M112.7 227.6l-2.5 .4"/>
<path d="M113.8 222.4l.2 .1M114 225.7l.1-.2h.4l.2 .7-.8 1.1h1M114 225.7v.4M114 230.4h.1a1.97 1.97 0 0 1-.1 2M114.9 222.4l1 .1M116.1 227.3l-.3-.6v-.6l.3-.6h.4l.4 .6v.6l-.4 .6h-.4M116.8 222.4l.3 .1M117.9 222.4l1 .1M118.4 225.2h-.3v2.1h.3M119.5 225.6l.2 .2M119.5 225.6l.1-.2 .3 .1v.1l-.2 .1M119.7 220.4v.2"/>
<path d="M119.7 221.1v.3M119.7 221.9v.5M121 225.6v.3l-.4-.4h-.3l-.3 .6v.6l.3 .6h.4M121 226.7l-.3 .6M121.5 225.2h.4v2.1h-.4M123.6 226.9v.2M123.6 226.9l-.1 .4M125.6 225.7l.3-.2h.4l.2 .7M125.7 225.7l-.1 .4M126.5 226.2l-.9 1.1h1M128.3 225.2h-.4v2.1h.4M129.8 225.5v1.8"/>
<path d="M129.8 226.3l.2-.2h.3l.3 .2v1M131.4 225.2h.4v2.1h-.4M67.1 241.4l.1-.5h.3l.2 .3v.4l-.8 1.1h1M68.7 240.9h.3l.3 .5v.7l-.3 .6h-.3l-.3-.6 .1-.7zM70.2 242.7h.3M70.5 240.6h-.3v2.1M71.5 240.9l-.1-.2-.2 .2 .1 .3 .2-.3M72.5 241v.3l-.3-.4h-.3l-.3 .5v.7l.3 .6h.4l.2-.6M72.7 240.6h.4v2.1h-.4M74.3 242.4v-.1v.4M76.7 242.1h-1l.8-1.2v1.8M78.3 240.9h-.9v.9l.2-.2h.5l.2 .2v.6l-.2 .3h-.5l-.2-.3"/>
<path d="M79.5 240.6h-.4v2.1h.4M80.5 241.7l.2-.7-.3-.1-.2 .7 .3 .2M81.2 241.8h.2l-.1 .8M81.2 241.7l-.2 .7 .3 .2M81.4 240.7l-1.1 2M81.7 240.6h.3v2.1h-.3M82.7 242.2h.1M83.6 242.2h.7M85.1 242.2h.7M86.6 242.2h.7M88.1 242.2h.7M88.9 241.8l.1 .3"/>
<path d="M89.6 242.2h.7M91.1 242.2h.7M92.1 242.1v.1M92.8 242.2h.2M93 240.9l-.4 .5M93.6 245.9h35.9M93.9 242.2h1.1M94.3 245.4l2.4 .5-2.4 .4M95.8 242.2h.3M96.7 241.8v.3M96.7 242.7v3.7M96.9 242.2h1.1"/>
<path d="M98.8 242.2h.3M99.9 242.2h1.1M100.7 241.8v.3M100.7 242.7v3.7M101.8 242.2h.3M102.9 242.2h1M103.1 245.4l-2.4 .5 2.4 .4M103.6 244.9l.2 .3M103.9 244.3h.4M104.2 243.5l-.3-.1-.1 .3M104.2 243.4l.2 .3-.2 .6M104.3 244.3l.2 .1v.5l-.2 .3h-.5"/>
<path d="M104.6 241.1l.4 .5M104.8 242.2h.3M105.4 244l-.1 .6 .3 .6M105.9 243.5l-.3-.1-.3 .6M105.9 243.4l.3 .6v.6l-.3 .6h-.3M106.1 242.2h.7M107.5 243.2h-.3v2h.3M107.6 242.2h.6M108.4 243.5l.2 .3M108.5 241.8v.3M108.5 243.2l.2 .2-.1 .3M108.5 243.2v.3"/>
<path d="M109.1 242.2h.7M109.3 243.5l-.2-.1-.3 .6v.6l.3 .6h.3M109.3 243.4l.3 .4v-.3M109.6 244.6l-.2 .6M110.1 243.2h.4v2h-.4M110.6 242.2h.6M111.8 244.7l.1 .2M111.9 244.7l-.1 .1M111.9 244.7l-.1 .5M112.1 242.2h.6M113.6 242.2h.6M113.7 244.9l.2 .3h.3"/>
<path d="M113.7 244.3l.2 .1 .5-.1M113.9 243.5l.3-.1 .2 .3M113.9 243.4l-.2 .3v.6M114.5 243.7l-.1 1.2-.2 .3M115.1 242.2h.5M115.8 243.5l-.4-.1-.2 .6v.6l.2 .6M115.8 243.4l.3 .6v.6l-.3 .6h-.4M117.4 243.2h-.3v2h.3M118.7 243.5h.2l-.2 .8M118.7 243.4l-.3 .7 .3 .2M119.3 244.3l-.2 .6 .3 .1 .2-.6-.3-.1M119.5 243.2l-1 2"/>
<path d="M120 243.2h.3l.1 2M120.3 245.2h-.3M121.7 244.7l.1 .2M121.8 244.7l-.1 .1M121.8 244.7l-.1 .5M124.1 243.5l-.3-.1-.3 .3v.3M124.1 243.4l.1 .7-.8 1.1h1M125.3 245.2h.3M125.6 243.2h-.3l.1 2M127 243.4v1.8M127 244.3l.1-.3h.3l.2 .3 .1 .9M128.3 243.2h.3v2"/>
<path d="M128.6 245.2h-.3"/>
</g>
<path d="M93 209.1h4.6v3.2h-4.6z" fill="#fff"/>
<text font-size="5" fill="#f00" x="17.8" y="16.2">Nidec Confidential</text>
<g font-size="4.2">
<text x="115.9" y="257.7">MODEL</text>
<text x="153.7" y="257.7">10S220H280</text>
<text x="110.2" y="266.9">DRAWING No.</text>
<text x="149.4" y="266.9">SP198Z0447-000</text>
</g>
<text font-size="3.9" x="85.8" y="283.2">NIDEC CORPORATION</text>
<g font-size="3.5">
<text x="21.4" y="51.6">3. 环境条件 Environmental Conditions</text>
<text x="21.4" y="56">3-1. 特性测定条件 Check conditions</text>
<text x="24.8" y="60.5">特性测定在环境试验后常温，常湿条件下保存 24 小时后进行测定。</text>
<text x="24.9" y="64.8">The check conditions should be kept 24 hours min at normal temp and humidity.</text>
<text x="21.4" y="69.8">3-2.环境以及试验条件 Environment and Test conditions</text>
<text x="23.1" y="75.3">No.</text>
<text x="33.1" y="75.3">项目</text>
<text x="53.1" y="75.3">规格</text>
<text x="108.2" y="75.3">试验条件</text>
<text x="148.2" y="75.3">判定基准</text>
<text x="33.1" y="80.6">Item</text>
<text x="53.1" y="80.6">Specification</text>
<text x="108.2" y="80.6">Test conditions</text>
<text x="148.2" y="80.6">Judgement</text>
<text x="23.1" y="86">1</text>
<text x="33.1" y="86">使用环境</text>
<text x="53.1" y="85.2">干燥环境温度：5 ~ 65 [deg.C]</text>
<text x="53.1" y="89.4">潮湿环境温度：30 [deg.C] MAX</text>
<text x="108.2" y="89.3">无负荷</text>
<text x="108.2" y="85">5000[min ],</text>
<text x="148.2" y="86">*除了噪音以外可以满</text>
<text x="33.1" y="91.3">Operating</text>
<text x="53.1" y="93.6">相对湿度：0～85[%]（湿度条件</text>
<text x="108.2" y="93.6">No load</text>
<text x="148.2" y="91.3">足项目 2-2 记载的特性</text>
<text x="53.1" y="97.9">参照 3-3。结成水滴不可）</text>
<text x="148.2" y="101.9">*噪音比初始值变化 10</text>
<text x="148.2" y="96.6">要求。</text>
<text x="53.1" y="102.1">Dry bulb temp.: 5 ~ 65 [deg.C]</text>
<text x="53.1" y="106.3">Wet bulb temp.: 30 [deg.C] MAX</text>
<text x="148.2" y="107.2">[dB(A)]以下。</text>
<text x="53.1" y="110.6">Relative humidity: 0～85[%]</text>
<text x="148.2" y="112.5">*It should be specified</text>
<text x="53.1" y="114.8">(Humidity condition is to be refer</text>
<text x="53.1" y="119">to 3-3. No condense.)</text>
<text x="148.2" y="117.8">by item 2-2</text>
<text x="148.2" y="123.1">parameters.</text>
<text x="149.9" y="128.4">(Except noise)</text>
<text x="148.2" y="133.6">*Noise should be 10</text>
<text x="148.2" y="138.9">[dB(A)] MAX from</text>
<text x="148.2" y="144.2">initial value.</text>
<text x="23.1" y="165.6">2</text>
<text x="33.1" y="165.6">保存环境</text>
<text x="53.1" y="164.8">干燥环境温度：-20 ~ 65 [deg.C]</text>
<text x="108.2" y="164.8">*要防止在包装盒内因</text>
<text x="148.2" y="165.6">*除了噪音以外可以满</text>
<text x="33.1" y="170.9">Non-oper</text>
<text x="53.1" y="169">潮湿环境温度：30 [deg.C] MAX</text>
<text x="53.1" y="173.3">相对湿度：0～90[%]（湿度条件</text>
<text x="108.2" y="169">振动造成轴承损伤。</text>
<text x="108.2" y="173.3">*No bearing damage</text>
<text x="148.2" y="170.9">足项目 2-2 记载的特性</text>
<text x="33.1" y="176.2">ating</text>
<text x="53.1" y="177.5">参照 3-3。结成水滴不可）</text>
<text x="108.2" y="177.5">by vibration of burn in</text>
<text x="148.2" y="176.2">要求。</text>
<text x="53.1" y="181.7">Dry bulb temp.: -20 ~ 65[deg.C]</text>
<text x="53.1" y="186">Wet bulb temp.: 30 [deg.C]</text>
<text x="108.2" y="181.7">box</text>
<text x="148.2" y="181.5">*噪音比初始值变化 15</text>
<text x="53.1" y="190.2">MAX</text>
<text x="148.2" y="186.8">[dB(A)]以下。</text>
<text x="53.1" y="194.4">Relative humidity: 0～90[%]</text>
<text x="148.2" y="192.1">*It should be specified</text>
<text x="148.2" y="197.4">by item 2-2</text>
<text x="53.1" y="198.7">(Humidity condition is to be refer</text>
<text x="53.1" y="202.9">to 3-3. No condense.)</text>
<text x="148.2" y="202.7">parameters.</text>
<text x="149.9" y="208">(Except noise)</text>
<text x="148.2" y="213.3">*Noise should be 15</text>
<text x="148.2" y="218.6">[dB(A)] MAX from</text>
<text x="148.2" y="223.9">initial value.</text>
<text x="59.8" y="269.2">D.ZHANG</text>
</g>
<g font-size="3.2">
<text x="69.8" y="39.9">SPECIFICATION FOR DC BRUSHLESS MOTOR</text>
<text x="32.1" y="255.1">APPROVED</text>
<text x="32.8" y="259.6">DESIGNED</text>
<text x="28.5" y="264.5">APPROVED</text>
<text x="29.6" y="268.8">CHECKED</text>
<text x="60.5" y="264.5">D.ZHANG</text>
<text x="29.2" y="273.4">DESIGNED</text>
<text x="64.3" y="273.5">P.LI</text>
<text x="119" y="275.6">DC BRUSHLESS MOTOR</text>
<text x="169.5" y="275.8">Sheet 5 of 8</text>
<text x="31.3" y="278">DRAWN</text>
<text x="64.3" y="278">P.LI</text>
</g>
<g font-size="2.8">
<text x="87.5" y="264.4">11/08/04</text>
<text x="87.5" y="268.8">11/08/04</text>
<text x="87.5" y="273.4">11/08/01</text>
<text x="87.5" y="278">11/08/01</text>
</g>
<g font-size="2.5">
<text x="17.8" y="20">この文書は機密情報を含みますので、許可なく複製・頒布を禁止します。</text>
<text x="17.8" y="23.5">DO NOT COPY AND/OR DISTRIBUTE</text>
<text x="17.8" y="27">this material without prior written consent of Nidec</text>
<text x="21.8" y="254.2">Ｒ</text>
<text x="21.8" y="256.3">Ｅ</text>
<text x="21.8" y="258.4">Ｖ</text>
</g>
<text font-size="2.4" x="93.5" y="211.7">65</text>
<g font-size="2.3">
<text x="122.6" y="83.3">-1</text>
<text x="91.1" y="127.1">65</text>
</g>
</svg>
